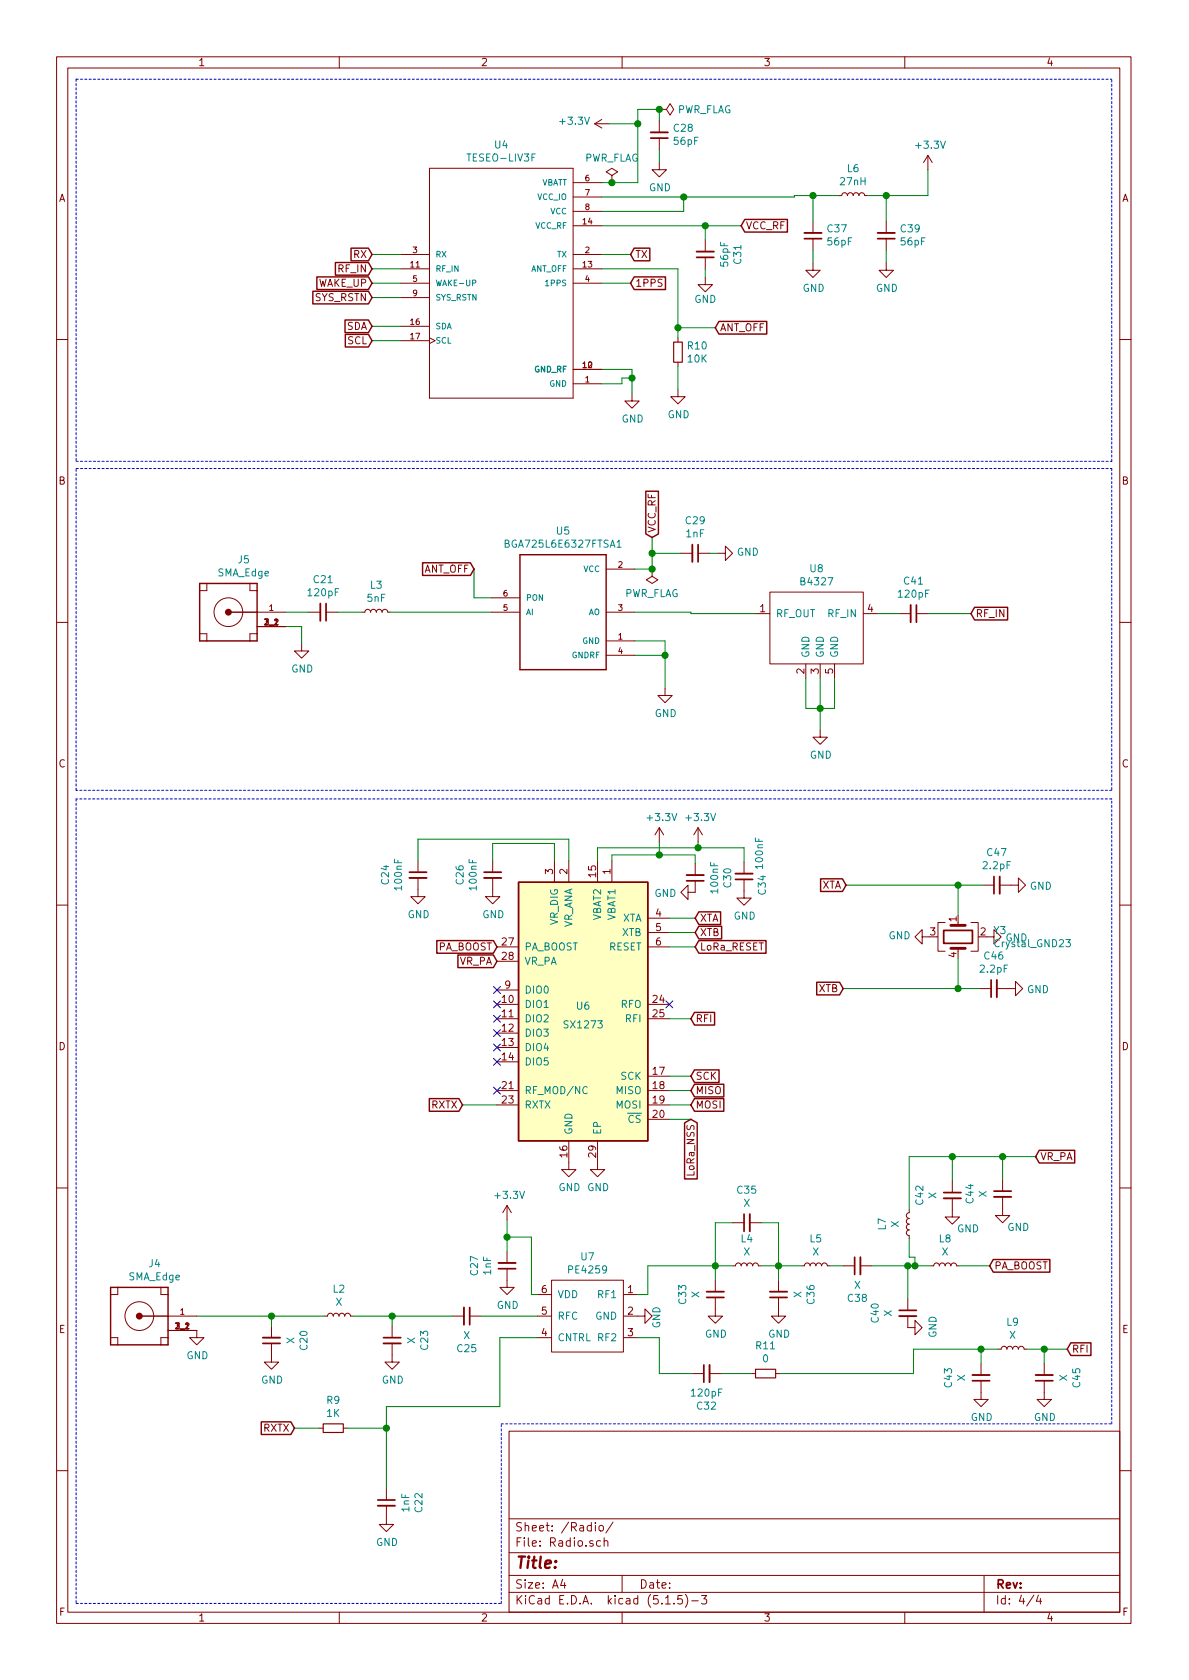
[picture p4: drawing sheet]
<svg xmlns="http://www.w3.org/2000/svg" width="210mm" height="297mm" viewBox="0 0 210 297" stroke-linecap="round" stroke-linejoin="round" font-family="sans-serif">
<g fill="none" stroke="#840000" stroke-width=".18">
<path d="M10 10h190v277h-190zM12 12h186v273.1h-186zM60 10v2M110 10v2M116.6 19.3h1.3l.6-1 .6 1-.6 1.1-.6-1.1M116.6 19.3h.1M160 10v2M75.9 29.8h25.4v40.6h-25.4zM101.3 39.9h5.1M101.3 32.3h5.1M101.3 34.8h5.1M101.3 37.4h5.1"/>
<path d="M105.2 21.9l1.2 .7M105.2 21.9h2.5M106.4 21.1l-1.2 .8M108.2 31l1-.6-1-.6-1 .6 1 .6v1.3M108.2 32.3h.1M116.6 28.7v1.3h1.3l-1.3 1.3-1.3-1.3h1.3M116.6 21.4v2M116.6 24.4v2.1M143.8 39.2v2M148.3 34.6h.5l.2-.3 .3-.2 .4 .1 .2 .4 .1-.3 .3-.2 .4 .1 .2 .4 .1-.3 .3-.2 .4 .1 .2 .4 .1-.3 .3-.2 .4 .1 .2 .4h.5M156.7 39.2v2M164.1 27.5l-.8 1.2"/>
<path d="M164.1 27.5v2.5M164.1 27.5l.7 1.2M70.9 47.5h5M70.9 57.7h5M70.9 45h5M70.9 50.1h5M70.9 52.6h5M75.9 59.7l1.1 .5-1.1 .5M101.3 47.5h5.1M101.3 45h5.1M101.3 50.1h5.1M119.9 59.7v.8"/>
<path d="M124.7 49.1v1.2h1.3l-1.3 1.3-1.3-1.3h1.3M124.7 42.5v2M124.7 45.5v2M143.8 46.5v1.3h1.2l-1.2 1.3-1.3-1.3h1.3M143.8 42.2v2M156.7 46.5v1.3h1.3l-1.3 1.3-1.3-1.3h1.3M156.7 42.2v2M10 60h2M70.9 60.2h5M101.3 67.9h5.1M101.3 65.3h5.1M111.8 69.6v1.3h1.2l-1.2 1.3-1.3-1.3h1.3"/>
<path d="M119.9 68.9v1.2h1.3l-1.3 1.3-1.3-1.3h1.3M119.9 64v.8M198 60h2M120.4 97.8h2M123.4 97.8h2.1M127 97.8h1.3v-1.2l1.2 1.2-1.2 1.3v-1.3M10 110h2M35.3 112.1h1.3v1.2M36.6 103.2v1.2h-1.3M44.2 103.2v1.2h1.3M45.5 108.2h5M45.5 112.1h-1.3v1.2"/>
<path d="M45.5 110.8h5M53.3 113.8v1.3h1.3l-1.3 1.3-1.2-1.3h1.2M54.6 108.2h2M57.7 108.2h2M64 108.2h.5l.1-.3 .3-.2 .5 .2 .1 .3 .2-.3 .2-.2 .5 .2 .1 .3 .2-.3 .3-.2 .4 .2 .2 .3 .1-.3 .3-.2 .4 .2 .2 .3h.5M86.9 108.2h5M86.9 105.7h5M107.2 108.2h5.1M107.2 113.3h5.1M107.2 100.6h5.1M107.2 115.9h5.1M115.3 100.6v1.3l1 .6-1 .7-1-.7 1-.6"/>
<path d="M115.3 100.6h.1M133.6 108.5h2.5M136.1 104.7h16.6v12.7h-16.6zM142.5 117.4v2.5M145 117.4v2.5M147.6 117.4v2.5M152.7 108.5h2.5M159 108.5h2M162.1 108.5h2M198 110h2M117.6 121.7v1.3h1.3l-1.3 1.2-1.3-1.2h1.3M145 129.1v1.2h1.3l-1.3 1.3-1.2-1.3h1.2"/>
<path d="M73.9 155.2v3.3h1.3l-1.3 1.3-1.3-1.3h1.3M73.9 152.2v2M87.1 155.2v3.3h1.3l-1.3 1.3-1.2-1.3h1.2M87.1 152.2v2M98 152.2v3.8M100.6 152.2v3.8M105.7 152.2v3.8M108.2 152.2v3.8M116.6 146.3l-.8 1.3M116.6 146.3v2.6M116.6 146.3l.7 1.3M122.9 155.7v2.1h-1.2v1.2l-1.3-1.2 1.3-1.3v1.3"/>
<path d="M122.9 152.7v2M123.4 146.3l-.7 1.3M123.4 146.3v2.6M123.4 146.3l.8 1.3M131.6 155.5v3.3h1.2l-1.2 1.3-1.3-1.3h1.3M131.6 152.4v2.1M173.7 156.5h2.1M176.8 156.5h3.3v1.3l1.3-1.3-1.3-1.3v1.3M10 160h2M87.9 177.6h3.8M87.9 167.4h3.8M87.9 170h3.8"/>
<path d="M87.9 175h3.8M114.6 177.6h3.8M114.6 167.4h3.8M114.6 162.3h3.8M114.6 164.9h3.8M163.1 165.6v1.3l-1.3-1.3 1.3-1.2v1.2h1.2M167.1 163.1h-1.2v5.1h1.2M169.4 163.1v.5M169.4 167.7v.5M171.7 163.1h1.3v5.1h-1.3M173.2 174.8h2.1M174.5 165.6h1.3v1.3l1.2-1.3-1.2-1.2v1.2"/>
<path d="M176.3 174.8h3.3v1.3l1.2-1.3-1.2-1.3v1.3M198 160h2M87.9 180.1h3.8M87.9 182.7h3.8M87.9 185.2h3.8M87.9 187.7h3.8M87.9 192.8h3.8M87.9 195.4h3.8M114.6 180.1h3.8M114.6 190.3h3.8M114.6 192.8h3.8M114.6 195.4h3.8"/>
<path d="M114.6 197.9h3.8M10 210h2M89.7 213.1v2.6M89.7 213.1l-.8 1.3M89.7 213.1l.7 1.3M100.6 201.7v5.1h1.3l-1.3 1.3-1.3-1.3h1.3M105.7 201.7v5.1h1.2l-1.2 1.3-1.3-1.3h1.3M129.5 216.2h2.1M132.6 216.2h2M160.8 213.9v.5l-.3 .1-.2 .3 .1 .4 .4 .2-.3 .1-.2 .4 .1 .3 .4 .2-.3 .1-.2 .4 .1 .4 .4 .2-.3 .1-.2 .3 .1 .4 .4 .2v.5M168.4 211.9v3.3h1.3l-1.3 1.2-1.3-1.2h1.3M168.4 208.8v2.1"/>
<path d="M177.3 211.6v3.3h1.3l-1.3 1.3-1.3-1.3h1.3M177.3 208.6v2M198 210h2M19.6 236.5h1.2v1.3M20.8 227.6v1.3h-1.2M28.4 227.6v1.3h1.3M29.7 235.2h5.1v1.3h1.3l-1.3 1.3-1.3-1.3h1.3M29.7 232.7h5.1M29.7 236.5h-1.3v1.3M48 237.5v3.3h1.3l-1.3 1.3-1.3-1.3h1.3M48 234.5v2M57.4 232.7h.5l.1-.3 .3-.2 .5 .1 .1 .4 .2-.3 .2-.2 .5 .1 .1 .4 .2-.3 .3-.2 .4 .1 .2 .4 .1-.3 .3-.2 .4 .1 .2 .4h.5"/>
<path d="M69.3 237.5v3.3h1.3l-1.3 1.3-1.2-1.3h1.2M69.3 234.5v2M80 232.7h2M83.1 232.7h2M89.7 224.3v3.3h1.2l-1.2 1.3-1.3-1.3h1.3M89.7 221.3v2M95 228.9h2.5M95 232.7h2.5M95 236.5h2.5M97.5 226.4h12.7v12.7h-12.7zM110.2 232.7h3.8v-1.3l1.3 1.3-1.3 1.3v-1.3M110.2 228.9h2.6"/>
<path d="M110.2 236.5h2.6M126.5 229.4v3.3h1.3l-1.3 1.3-1.3-1.3h1.3M126.5 226.4v2M129.5 223.8h.5l.2-.3 .3-.2 .4 .1 .2 .4 .1-.3 .3-.2 .4 .1 .2 .4 .1-.3 .3-.2 .4 .1 .2 .4 .1-.3 .3-.2 .4 .1 .2 .4h.5M137.7 229.4v3.3h1.2l-1.2 1.3-1.3-1.3h1.3M137.7 226.4v2M141.7 223.8h.5l.2-.3 .2-.2 .5 .1 .2 .4 .1-.3 .3-.2 .4 .1 .2 .4 .1-.3 .3-.2 .4 .1 .2 .4 .1-.3 .3-.2 .4 .1 .2 .4h.5M149.1 223.8h2M152.1 223.8h2.1M160.5 232.7v2h1.3v-1.2l1.3 1.2-1.3 1.3v-1.3M160.5 229.7v2M164.6 223.8h.5l.1-.3 .3-.2 .4 .1 .2 .4 .1-.3 .3-.2 .5 .1 .1 .4 .2-.3 .2-.2 .5 .1 .1 .4 .2-.3 .3-.2 .4 .1 .2 .4h.5"/>
<path d="M176.5 238.5h.5l.2-.3 .2-.2 .5 .2 .2 .3 .1-.3 .3-.2 .4 .2 .2 .3 .1-.3 .3-.2 .4 .2 .2 .3 .1-.3 .3-.2 .4 .2 .2 .3h.5M56.4 252.5h.7M60.7 252.5h.8M90 253h108v32.1h-108zM122.4 242.9h2.1M125.5 242.9h2M132.8 242.9h.8M137.2 242.9h.7M173.5 244.1v3.3h1.3l-1.3 1.3-1.3-1.3h1.3M173.5 241.1v2M184.7 244.1v3.3h1.2l-1.2 1.3-1.3-1.3h1.3M184.7 241.1v2"/>
<path d="M10 260h2M68.3 266.2v3.3h1.3l-1.3 1.3-1.2-1.3h1.2M68.3 263.2v2M90 278.5h108M90 274.5h108M90 268.5h108M99.5 279.2l-.4 1.1h1M99.8 279.8v1M105.3 269.2v.2M105.3 269.7v1M106 269.8l.2-.1 .4 .1v.8l-.2 .1-.4-.1zM106.2 272.5l-.4-.1-.3 .3 .1 .6 .2 .1 .4-.1"/>
<path d="M106.8 272.5h.1a.37 .37 0 0 1 .6 .1v.8M106.8 271.9v1.5M108.4 269.1l-1.3 2M110 278.5v3M174 278.5v6.6M198 260h2M60 285.1v1.9M90 281.5h108M110 285.1v1.9M117.7 283.6h.8M119.2 283.5v.1M120.6 282.1h-.7l-.1 .7 .2-.1h.5l.2 .3-.1 .5-.2 .1-.6-.1"/>
<path d="M121.2 281.9a1.71 1.71 0 0 1 0 2.3M122.3 283h1.2M124.1 282.1h.9l-.5 .6 .4 .1v.7l-.2 .1-.6-.1M160 285.1v1.9M182.8 282l-1.2 2M183.6 282l-.3 1.1h.9M184 282.6v1"/>
<circle cx="40.4" cy="108.2" r="2.54"/>
<circle cx="24.6" cy="232.7" r="2.54"/>
</g>
<g fill="none" stroke="#840000" stroke-width=".33">
<path d="M115.1 23.4h3M123.2 44.5h3M142.2 41.2h3.1M155.2 41.2h3M122.4 96.3v3.1M56.6 106.7v3.1M161 107v3M72.4 155.2h3M85.6 155.2h3M121.4 154.7h3.1M130 154.5h3.1M176.8 155v3"/>
<path d="M176.3 173.3v3M132.6 214.7v3M166.9 211.9h3M175.8 211.6h3M46.5 236.5h3M67.8 237.5h3.1M82 231.2v3M88.1 223.3h3.1M125 228.4h3M136.1 228.4h3.1M152.1 222.3v3M159 232.7h3.1"/>
<path d="M125.5 241.3v3.1M172 243.1h3M183.1 243.1h3.1M66.8 266.2h3"/>
</g>
<g fill="none" stroke="#840000" stroke-width=".3">
<path d="M115.1 24.4h3M123.2 45.5h3M142.2 42.2h3.1M155.2 42.2h3M123.4 96.3v3.1M57.7 106.7v3.1M162.1 107v3M72.4 154.2h3M85.6 154.2h3M121.4 155.7h3.1M130 155.5h3.1M175.8 155v3"/>
<path d="M166.9 164.5h5.1v2.3h-5.1zM175.3 173.3v3M131.6 214.7v3M166.9 210.9h3M175.8 210.6h3M46.5 237.5h3M67.8 236.5h3.1M83.1 231.2v3M88.1 224.3h3.1M125 229.4h3M136.1 229.4h3.1M151.1 222.3v3"/>
<path d="M159 231.7h3.1M124.5 241.3v3.1M172 244.1h3M183.1 244.1h3.1M66.8 265.2h3"/>
</g>
<g fill="none" stroke="#840000" stroke-width=".61">
<circle cx="40.4" cy="108.2" r=".3"/>
<circle cx="24.6" cy="232.7" r=".3"/>
</g>
<g fill="none" stroke="#840000" stroke-width=".25">
<path d="M131.7 38.8h7.5v2.2h-7.5l-.6-1.1zM55.3 51.5h9.9l.6 1.1-.6 1.1h-9.9zM56 49h9.2l.6 1.1-.6 1.1h-9.2zM59.3 46.4h5.9l.6 1.1-.6 1.2h-5.9zM61 56.6h4.2l.6 1.1-.6 1.1h-4.2zM61.1 59.1h4.1l.6 1.1-.6 1.2h-4.1zM62.1 43.9h3.1l.6 1.1-.6 1.1h-3.1zM112.1 43.9h2.8v2.2h-2.8l-.6-1.1zM112.1 49h5.6v2.2h-5.6l-.6-1.1zM127.1 56.8h8.5v2.3h-8.5l-.6-1.2zM74.7 99.5h8.5l.6 1.1-.6 1.1h-8.5zM91.9 98.1h15.3v20.3h-15.3z"/>
<path d="M114.2 86.9h2.2v7.5l-1.1 .6-1.1-.6zM35.3 103.2h10.2v10.1h-10.2zM40.4 108.2h5.1M172.3 107.4h5.9v2.2h-5.9l-.6-1.1zM91.7 156h22.9v45.7h-22.9zM145.1 155.4h3.9l.6 1.1-.6 1.1h-3.9zM77.2 166.3h10l.7 1.1-.7 1.1h-10zM81 168.8h6.2l.7 1.2-.7 1.1h-6.2zM122.8 179h3.6v2.2h-3.6l-.6-1.1zM123.6 163.8h4v2.2h-4l-.7-1.1zM123.6 161.2h3.8v2.3h-3.8l-.7-1.2zM123.6 166.3h11.9v2.2h-11.9l-.7-1.1z"/>
<path d="M144.4 173.7h4.1l.6 1.1-.6 1.1h-4.1zM75.9 194.2h5.3l.6 1.2-.6 1.1h-5.3zM121.1 198.5l1.1-.6 1.1 .6v9.9h-2.2zM122.8 194.2h5.2v2.3h-5.2l-.6-1.1zM122.8 191.7h5.2v2.2h-5.2l-.6-1.1zM122.8 189.2h4.4v2.2h-4.4l-.6-1.1zM183.8 203.4h6.2v2.2h-6.2l-.7-1.1zM19.6 227.6h10.1v10.2h-10.1zM24.6 232.7h5.1M175.6 222.7h10v2.2h-10l-.6-1.1zM189.4 237.4h3.5v2.3h-3.5l-.7-1.2zM46.2 251.4h5.2l.7 1.1-.7 1.1h-5.2z"/>
</g>
<path d="M83.6 50h.4l.1-.4-.5-.1v1M109.1 95.8l.4-.3v1.3M109.1 96.8h.7M188.5 166.1h.8l-.5 .5 .4 .1 .1 .5-.3 .2-.5-.1M103.8 192.2a.6 .6 0 0 0-.8 .5 .6 .6 0 0 0 .6 .7l.2-.1" fill="none" stroke="#008484" stroke-width=".18"/>
<path d="M119.1 60.5h1.5v3.5h-1.5zM57.1 251.8h3.6v1.5h-3.6zM133.6 242.1h3.6v1.5h-3.6z" fill="none" stroke="#840000" stroke-width=".2"/>
<path d="M91.7 156h22.9v45.7h-22.9z" fill="#ffffc2" stroke="#ffffc2" stroke-width=".18"/>
<path d="M168.1 163.6h2.6M168.1 167.7h2.6" fill="none" stroke="#840000" stroke-width=".51"/>
<g fill="none" stroke="#0000c2" stroke-width=".18" stroke-dasharray=".4 .4">
<path d="M13.5 14v67.6M13.5 14h183.1M13.5 81.6h183.1M13.5 82.8h183.1M196.6 82.8v56.9M196.6 81.6v-67.8M13.5 139.7v-56.9M196.6 139.7h-183.1M13.5 141.3v142.2M196.6 141.3h-183.1M88.6 251.8h108M196.6 251.8v-110.5"/>
<path d="M13.5 283.5h75.1M88.6 283.5v-31.7"/>
</g>
<g fill="none" stroke="#008400" stroke-width=".18">
<path d="M106.4 39.9h24.7M107.7 21.9h5.1M116.6 21.4v-2.1h-3.8v13h-6.4M116.6 26.5v2.2M120.9 34.8v2.6h-14.5M124.7 39.9v2.6M143.8 34.6v4.6M148.3 34.6h-7.8v.2h-34.1M156.7 34.6v4.6M164.1 30v4.6h-10.7M65.8 45h5.1M65.8 50.1h5.1"/>
<path d="M65.8 47.5h5.1M65.8 57.7h5.1M65.8 52.6h5.1M106.4 45h5.1M106.4 50.1h5.1M106.4 47.5h13.5v12.2M119.9 57.9h6.6M124.7 47.5v1.6M143.8 44.2v2.3M156.7 44.2v2.3M65.8 60.2h5.1M106.4 65.3h5.4v4.3"/>
<path d="M111.8 66.8h-1.8v1.1h-3.6M119.9 64.8v4.1M115.3 95v5.6h-3M115.3 97.8h5.1M125.5 97.8h1.5M50.5 110.8h2.8v3M50.5 108.2h4.1M59.7 108.2h4.3M69.1 108.2h17.8M83.8 100.6v5.1h3.1M112.3 108.2h9.9v.3h11.4M112.3 113.3h5.3v8.4"/>
<path d="M112.3 115.9h5.3M142.5 119.9v5.4h5.1v-5.4M145 119.9v9.2M155.2 108.5h3.8M164.1 108.5h7.6M73.9 152.2v-3.8h26.7v3.8M87.1 152.2v-3.1h10.9v3.1M105.7 152.2v-2.3h25.9v2.5M108.2 152.2v-1h14.7v1.5M116.6 148.9v2.3M123.4 148.9v1M149.6 156.5h24.1"/>
<path d="M169.4 156.5v5.3M118.4 167.4h4.5M118.4 162.3h4.5M118.4 164.9h4.5M149.1 174.8h24.1M169.4 169.5v5.3M81.8 195.4h6.1M118.4 195.4h3.8M118.4 190.3h3.8M118.4 192.8h3.8M118.4 197.9h3.8M118.4 180.1h3.8"/>
<path d="M89.7 218.7h4.3v10.2h1M89.7 215.7v5.6M129.5 216.2h-3v10.2M134.6 216.2h3.1v10.2M160.8 219v3.3h1v1.5M168.4 204.5v4.3M177.3 204.5v4.1M183.1 204.5h-22.3v9.4M34.8 232.7h22.6M48 232.7v1.8M62.5 232.7h17.5M69.3 232.7v1.8"/>
<path d="M85.1 232.7h9.9M95 236.5h-6.6v12.2h-20.1v14.5M112.8 236.5h3.8v6.4h5.8M129.5 223.8h-14.9v5.1h-1.8M134.6 223.8h7.1M146.8 223.8h2.3M154.2 223.8h10.4M160.5 223.8v5.9M169.7 223.8h5.3M173.5 238.5v2.6M176.5 238.5h-15v4.4h-23.6M181.6 238.5h7.1"/>
<path d="M184.7 238.5v2.6M52.1 252.5h4.3M61.5 252.5h6.8M127.5 242.9h5.3"/>
</g>
<g fill="#008400" stroke="#008400" stroke-width=".25">
<circle cx="48" cy="232.7" r=".51"/>
<circle cx="115.3" cy="100.6" r=".51"/>
<circle cx="108.2" cy="32.3" r=".51"/>
<circle cx="120.9" cy="34.8" r=".51"/>
<circle cx="116.6" cy="19.3" r=".51"/>
<circle cx="145" cy="125.3" r=".51"/>
<circle cx="169.4" cy="174.8" r=".51"/>
<circle cx="169.4" cy="156.5" r=".51"/>
<circle cx="156.7" cy="34.6" r=".51"/>
<circle cx="177.3" cy="204.5" r=".51"/>
<circle cx="69.3" cy="232.7" r=".51"/>
<circle cx="112.8" cy="21.9" r=".51"/>
<circle cx="117.6" cy="115.9" r=".51"/>
<circle cx="89.7" cy="218.7" r=".51"/>
<circle cx="123.4" cy="149.9" r=".51"/>
<circle cx="126.5" cy="223.8" r=".51"/>
<circle cx="116.6" cy="151.2" r=".51"/>
<circle cx="137.7" cy="223.8" r=".51"/>
<circle cx="160.5" cy="223.8" r=".51"/>
<circle cx="161.8" cy="223.8" r=".51"/>
<circle cx="168.4" cy="204.5" r=".51"/>
<circle cx="111.8" cy="66.8" r=".51"/>
<circle cx="68.3" cy="252.5" r=".51"/>
<circle cx="143.8" cy="34.6" r=".51"/>
<circle cx="124.7" cy="39.9" r=".51"/>
<circle cx="115.3" cy="97.8" r=".51"/>
<circle cx="119.9" cy="57.9" r=".51"/>
<circle cx="173.5" cy="238.5" r=".51"/>
<circle cx="184.7" cy="238.5" r=".51"/>
</g>
<g fill="none" stroke="#000084" stroke-width=".18">
<path d="M87.3 179.5l1.2 1.2M87.3 177l1.2 1.2M87.3 174.4l1.2 1.3M88.5 179.5l-1.2 1.2M88.5 177l-1.2 1.2M88.5 174.4l-1.2 1.3M117.8 177l1.2 1.2M119 177l-1.2 1.2M87.3 184.6l1.2 1.2M87.3 182.1l1.2 1.2M87.3 187.1l1.2 1.3M87.3 192.2l1.2 1.2"/>
<path d="M88.5 184.6l-1.2 1.2M88.5 182.1l-1.2 1.2M88.5 187.1l-1.2 1.3M88.5 192.2l-1.2 1.2"/>
</g>
<text font-size="2.8" fill="#840000" x="91" y="277.3">Title:</text>
<g font-size="2.1" fill="#840000">
<text x="91" y="273.5">File: Radio.sch</text>
<text x="91" y="270.8">Sheet: /Radio/</text>
<text x="91" y="280.9">Size: A4</text>
<text x="113" y="280.9">Date:</text>
<text x="176" y="280.9">Rev:</text>
<text x="91" y="283.7">KiCad E.D.A. kicad (5.1.5)-3</text>
<text x="176" y="283.7">Id: 4/4</text>
</g>
<g font-size="1.8" fill="#840000">
<text x="35" y="11.7">1</text>
<text x="85" y="11.7">2</text>
<text x="135" y="11.7">3</text>
<text x="185" y="11.7">4</text>
<text x="10.4" y="35.7">A</text>
<text x="198.4" y="35.7">A</text>
<text x="131.9" y="40.5">VCC_RF</text>
<text x="62.5" y="45.6">RX</text>
<text x="112.3" y="45.6">TX</text>
<text x="55.7" y="53.2">SYS_RSTN</text>
<text x="56.2" y="50.7">WAKE_UP</text>
<text x="59.9" y="48.2">RF_IN</text>
<text x="112.3" y="50.7">1PPS</text>
<text x="61.3" y="58.3">SDA</text>
<text x="127.3" y="58.6">ANT_OFF</text>
<text x="61.5" y="60.9">SCL</text>
<text x="10.4" y="85.7">B</text>
<text x="198.4" y="85.7">B</text>
<text x="116" y="94.2" transform="rotate(-90 116 94.2)">VCC_RF</text>
<text x="74.9" y="101.3">ANT_OFF</text>
<text x="134.4" y="108.2">1</text>
<text x="153.4" y="108.2">4</text>
<text x="172.5" y="109.1">RF_IN</text>
<text x="142.2" y="119.1" transform="rotate(-90 142.2 119.1)">2</text>
<text x="144.8" y="119.1" transform="rotate(-90 144.8 119.1)">3</text>
<text x="147.3" y="119.1" transform="rotate(-90 147.3 119.1)">5</text>
<text x="10.4" y="135.7">C</text>
<text x="198.4" y="135.7">C</text>
<text x="97.8" y="154.6" transform="rotate(-90 97.8 154.6)">3</text>
<text x="100.3" y="154.6" transform="rotate(-90 100.3 154.6)">2</text>
<text x="105.4" y="155.1" transform="rotate(-90 105.4 155.1)">15</text>
<text x="107.9" y="154.6" transform="rotate(-90 107.9 154.6)">1</text>
<text x="145.3" y="157.1">XTA</text>
<text x="88.8" y="167.2">27</text>
<text x="116" y="162.1">4</text>
<text x="116" y="164.6">5</text>
<text x="116" y="167.2">6</text>
<text x="123.7" y="165.5">XTB</text>
<text x="123.7" y="163">XTA</text>
<text x="164.5" y="165.4">3</text>
<text x="169.2" y="163" transform="rotate(-90 169.2 163)">1</text>
<text x="173.4" y="165.4">2</text>
<text x="77.4" y="168.1">PA_BOOST</text>
<text x="81.2" y="170.6">VR_PA</text>
<text x="88.8" y="169.7">28</text>
<text x="123.7" y="168.1">LoRa_RESET</text>
<text x="169.2" y="169.3" transform="rotate(-90 169.2 169.3)">4</text>
<text x="88.8" y="177.3">10</text>
<text x="88.8" y="179.9">11</text>
<text x="89.3" y="174.8">9</text>
<text x="115.5" y="177.3">24</text>
<text x="115.5" y="179.9">25</text>
<text x="144.8" y="175.4">XTB</text>
<text x="10.4" y="185.7">D</text>
<text x="88.8" y="182.4">12</text>
<text x="88.8" y="184.9">13</text>
<text x="123" y="180.8">RFI</text>
<text x="198.4" y="185.7">D</text>
<text x="88.8" y="187.5">14</text>
<text x="115.5" y="190">17</text>
<text x="123" y="190.9">SCK</text>
<text x="76.3" y="196">RXTX</text>
<text x="88.8" y="192.6">21</text>
<text x="88.8" y="195.1">23</text>
<text x="115.5" y="192.6">18</text>
<text x="115.5" y="195.1">19</text>
<text x="115.5" y="197.6">20</text>
<text x="123" y="196">MOSI</text>
<text x="123" y="193.5">MISO</text>
<text x="100.3" y="204.6" transform="rotate(-90 100.3 204.6)">16</text>
<text x="105.4" y="204.6" transform="rotate(-90 105.4 204.6)">29</text>
<text x="122.8" y="207.7" transform="rotate(-90 122.8 207.7)">LoRa_NSS</text>
<text x="183.9" y="205.1">VR_PA</text>
<text x="175.8" y="224.4">PA_BOOST</text>
<text x="95.8" y="232.4">5</text>
<text x="95.8" y="228.6">6</text>
<text x="111" y="228.6">1</text>
<text x="111" y="232.4">2</text>
<text x="10.4" y="235.7">E</text>
<text x="95.8" y="236.3">4</text>
<text x="111" y="236.3">3</text>
<text x="189.5" y="239.2">RFI</text>
<text x="198.4" y="235.7">E</text>
<text x="46.6" y="253.1">RXTX</text>
<text x="10.5" y="285.7">F</text>
<text x="35" y="286.7">1</text>
<text x="85" y="286.7">2</text>
<text x="135" y="286.7">3</text>
<text x="185" y="286.7">4</text>
<text x="198.5" y="285.7">F</text>
</g>
<g font-size="1.8" fill="#008484">
<text x="99.2" y="22.1">+3.3V</text>
<text x="119.2" y="23.3">C28</text>
<text x="119.7" y="20">PWR_FLAG</text>
<text x="83" y="28.6">TESEO-LIV3F</text>
<text x="87.5" y="26.2">U4</text>
<text x="103.3" y="28.6">PWR_FLAG</text>
<text x="119.3" y="25.6">56pF</text>
<text x="162.1" y="26.3">+3.3V</text>
<text x="114.8" y="33.8">GND</text>
<text x="148.7" y="32.8">27nH</text>
<text x="149.9" y="30.4">L6</text>
<text x="146.4" y="41.1">C37</text>
<text x="159.3" y="41.1">C39</text>
<text x="128.8" y="47.1" transform="rotate(-90 128.8 47.1)">56pF</text>
<text x="131.1" y="46.6" transform="rotate(-90 131.1 46.6)">C31</text>
<text x="146.4" y="43.4">56pF</text>
<text x="159.4" y="43.4">56pF</text>
<text x="122.8" y="53.6">GND</text>
<text x="141.9" y="51.6">GND</text>
<text x="154.9" y="51.6">GND</text>
<text x="121.7" y="61.8">R10</text>
<text x="121.7" y="64.1">10K</text>
<text x="109.9" y="74.7">GND</text>
<text x="118.1" y="74">GND</text>
<text x="98.5" y="94.5">U5</text>
<text x="121.3" y="92.7">C29</text>
<text x="121.4" y="95">1nF</text>
<text x="38.5" y="101.9">SMA_Edge</text>
<text x="42.1" y="99.6">J5</text>
<text x="89.7" y="96.8">BGA725L6E6327FTSA1</text>
<text x="130.3" y="98.3">GND</text>
<text x="143.3" y="101.2">U8</text>
<text x="54.6" y="105.4">120pF</text>
<text x="55.5" y="103.1">C21</text>
<text x="65" y="106.4">5nF</text>
<text x="65.5" y="104.1">L3</text>
<text x="110.3" y="105.6">PWR_FLAG</text>
<text x="141.8" y="103.5">B4327</text>
<text x="159" y="105.7">120pF</text>
<text x="159.9" y="103.4">C41</text>
<text x="137.2" y="109.1">RF_OUT</text>
<text x="146.5" y="109.1">RF_IN</text>
<text x="51.5" y="118.9">GND</text>
<text x="143.1" y="116.4" transform="rotate(-90 143.1 116.4)">GND</text>
<text x="145.7" y="116.4" transform="rotate(-90 145.7 116.4)">GND</text>
<text x="148.2" y="116.4" transform="rotate(-90 148.2 116.4)">GND</text>
<text x="115.8" y="126.8">GND</text>
<text x="143.2" y="134.1">GND</text>
<text x="114.6" y="145.2">+3.3V</text>
<text x="121.5" y="145.2">+3.3V</text>
<text x="134.9" y="153.5" transform="rotate(-90 134.9 153.5)">100nF</text>
<text x="173.9" y="153.7">2.2pF</text>
<text x="174.6" y="151.4">C47</text>
<text x="68.8" y="156.3" transform="rotate(-90 68.8 156.3)">C24</text>
<text x="71.1" y="157.2" transform="rotate(-90 71.1 157.2)">100nF</text>
<text x="82" y="156.3" transform="rotate(-90 82 156.3)">C26</text>
<text x="84.3" y="157.2" transform="rotate(-90 84.3 157.2)">100nF</text>
<text x="115.7" y="158.6">GND</text>
<text x="127" y="157.8" transform="rotate(-90 127 157.8)">100nF</text>
<text x="129.3" y="156.9" transform="rotate(-90 129.3 156.9)">C30</text>
<text x="135.4" y="158.1" transform="rotate(-90 135.4 158.1)">C34</text>
<text x="182.1" y="157.3">GND</text>
<text x="72.1" y="162.3">GND</text>
<text x="85.3" y="162.3">GND</text>
<text x="98.7" y="163.6" transform="rotate(-90 98.7 163.6)">VR_DIG</text>
<text x="101.2" y="164.3" transform="rotate(-90 101.2 164.3)">VR_ANA</text>
<text x="106.3" y="162.8" transform="rotate(-90 106.3 162.8)">VBAT2</text>
<text x="108.8" y="162.8" transform="rotate(-90 108.8 162.8)">VBAT1</text>
<text x="110" y="163">XTA</text>
<text x="110" y="165.5">XTB</text>
<text x="129.7" y="162.6">GND</text>
<text x="157.1" y="166.1">GND</text>
<text x="175.8" y="165.2">Y3</text>
<text x="176.2" y="167.5">Crystal_GND23</text>
<text x="177.8" y="166.5">GND</text>
<text x="92.7" y="168.1">PA_BOOST</text>
<text x="92.7" y="170.6">VR_PA</text>
<text x="107.6" y="168.1">RESET</text>
<text x="173.4" y="172">2.2pF</text>
<text x="174.1" y="169.7">C46</text>
<text x="92.7" y="178.2">DIO1</text>
<text x="92.7" y="175.7">DIO0</text>
<text x="102" y="178.5">U6</text>
<text x="109.8" y="178.2">RFO</text>
<text x="181.6" y="175.6">GND</text>
<text x="92.7" y="180.8">DIO2</text>
<text x="92.7" y="183.3">DIO3</text>
<text x="92.7" y="185.8">DIO4</text>
<text x="100" y="181.8">SX1273</text>
<text x="110.7" y="180.8">RFI</text>
<text x="92.7" y="188.4">DIO5</text>
<text x="109.8" y="190.9">SCK</text>
<text x="92.7" y="193.5">RF_MOD/NC</text>
<text x="92.7" y="196">RXTX</text>
<text x="109" y="193.5">MISO</text>
<text x="109" y="196">MOSI</text>
<text x="101.2" y="200.7" transform="rotate(-90 101.2 200.7)">GND</text>
<text x="106.3" y="200.7" transform="rotate(-90 106.3 200.7)">EP</text>
<text x="111.1" y="198.5">CS</text>
<text x="87.7" y="212">+3.3V</text>
<text x="98.8" y="210.6">GND GND</text>
<text x="130.4" y="211.1">C35</text>
<text x="131.5" y="213.4">X</text>
<text x="163.3" y="213" transform="rotate(-90 163.3 213)">C42</text>
<text x="165.6" y="211.9" transform="rotate(-90 165.6 211.9)">X</text>
<text x="172.2" y="212.7" transform="rotate(-90 172.2 212.7)">C44</text>
<text x="174.5" y="211.7" transform="rotate(-90 174.5 211.7)">X</text>
<text x="131.1" y="219.7">L4</text>
<text x="131.5" y="222">X</text>
<text x="143.3" y="219.7">L5</text>
<text x="143.7" y="222">X</text>
<text x="156.6" y="217.5" transform="rotate(-90 156.6 217.5)">L7</text>
<text x="159" y="217" transform="rotate(-90 159 217)">X</text>
<text x="166.1" y="219.7">L8</text>
<text x="166.5" y="222">X</text>
<text x="169.2" y="217.9">GND</text>
<text x="178.1" y="217.6">GND</text>
<text x="22.7" y="226.4">SMA_Edge</text>
<text x="26.4" y="224.1">J4</text>
<text x="84.5" y="225.4" transform="rotate(-90 84.5 225.4)">C27</text>
<text x="86.8" y="225.4" transform="rotate(-90 86.8 225.4)">1nF</text>
<text x="100.7" y="225.2">PE4259</text>
<text x="102.8" y="222.8">U7</text>
<text x="151.1" y="227.9">X</text>
<text x="58.9" y="228.6">L2</text>
<text x="59.4" y="230.9">X</text>
<text x="87.8" y="231.4">GND</text>
<text x="98.6" y="233.3">RFC</text>
<text x="98.6" y="229.5">VDD</text>
<text x="105.3" y="233.3">GND</text>
<text x="105.9" y="229.5">RF1</text>
<text x="121.4" y="230.5" transform="rotate(-90 121.4 230.5)">C33</text>
<text x="123.7" y="229.5" transform="rotate(-90 123.7 229.5)">X</text>
<text x="141.7" y="229.5" transform="rotate(-90 141.7 229.5)">X</text>
<text x="144" y="230.5" transform="rotate(-90 144 230.5)">C36</text>
<text x="150" y="230.2">C38</text>
<text x="155.4" y="233.8" transform="rotate(-90 155.4 233.8)">C40</text>
<text x="157.7" y="232.8" transform="rotate(-90 157.7 232.8)">X</text>
<text x="52.1" y="237.6" transform="rotate(-90 52.1 237.6)">X</text>
<text x="54.4" y="238.6" transform="rotate(-90 54.4 238.6)">C20</text>
<text x="73.4" y="237.6" transform="rotate(-90 73.4 237.6)">X</text>
<text x="75.7" y="238.6" transform="rotate(-90 75.7 238.6)">C23</text>
<text x="80.9" y="239.1">C25</text>
<text x="82" y="236.8">X</text>
<text x="98.6" y="237.1">CNTRL</text>
<text x="105.9" y="237.1">RF2</text>
<text x="116.8" y="234.9" transform="rotate(-90 116.8 234.9)">GND</text>
<text x="124.7" y="236.5">GND</text>
<text x="133.8" y="238.6">R11</text>
<text x="135.8" y="236.5">GND</text>
<text x="165.6" y="236.6" transform="rotate(-90 165.6 236.6)">GND</text>
<text x="178.1" y="234.4">L9</text>
<text x="178.5" y="236.7">X</text>
<text x="33" y="240.3">GND</text>
<text x="46.2" y="244.6">GND</text>
<text x="67.5" y="244.6">GND</text>
<text x="134.9" y="240.9">0</text>
<text x="168.4" y="245.2" transform="rotate(-90 168.4 245.2)">C43</text>
<text x="170.7" y="244.2" transform="rotate(-90 170.7 244.2)">X</text>
<text x="188.7" y="244.2" transform="rotate(-90 188.7 244.2)">X</text>
<text x="191" y="245.2" transform="rotate(-90 191 245.2)">C45</text>
<text x="57.8" y="248.2">R9</text>
<text x="57.8" y="250.5">1K</text>
<text x="122.4" y="246.9">120pF</text>
<text x="123.3" y="249.2">C32</text>
<text x="171.7" y="251.2">GND</text>
<text x="182.8" y="251.2">GND</text>
<text x="72.4" y="267.3" transform="rotate(-90 72.4 267.3)">1nF</text>
<text x="74.7" y="267.3" transform="rotate(-90 74.7 267.3)">C22</text>
<text x="66.5" y="273.3">GND</text>
</g>
<g font-size="1.4" fill="#008484">
<text x="95.1" y="35.3">VCC_IO</text>
<text x="95.6" y="32.8">VBATT</text>
<text x="94.7" y="40.4">VCC_RF</text>
<text x="97.3" y="37.9">VCC</text>
<text x="77" y="45.5">RX</text>
<text x="98.5" y="45.5">TX</text>
<text x="77" y="48">RF_IN</text>
<text x="77" y="50.6">WAKE-UP</text>
<text x="77" y="53.1">SYS_RSTN</text>
<text x="93.8" y="48">ANT_OFF</text>
<text x="96.7" y="50.6">1PPS</text>
<text x="77" y="58.2">SDA</text>
<text x="77" y="60.7">SCL</text>
<text x="94.5" y="65.8">GND_RF</text>
<text x="97.2" y="68.4">GND</text>
<text x="103.2" y="101.1">VCC</text>
<text x="93" y="106.2">PON</text>
<text x="93" y="108.7">AI</text>
<text x="103" y="113.8">GND</text>
<text x="104" y="108.7">AO</text>
<text x="101.1" y="116.4">GNDRF</text>
</g>
<g font-size="1.4" fill="#840000">
<text x="103.5" y="32">6</text>
<text x="103.5" y="34.6">7</text>
<text x="103.1" y="39.7">14</text>
<text x="103.5" y="37.1">8</text>
<text x="72.6" y="47.3">11</text>
<text x="73" y="44.7">3</text>
<text x="103.1" y="47.3">13</text>
<text x="103.5" y="44.7">2</text>
<text x="73" y="49.8">5</text>
<text x="73" y="52.4">9</text>
<text x="103.5" y="49.8">4</text>
<text x="72.6" y="57.4">16</text>
<text x="72.6" y="60">17</text>
<text x="103.1" y="65.1">12</text>
<text x="103.5" y="67.6">1</text>
<text x="109.3" y="100.4">2</text>
<text x="47.6" y="108">1</text>
<text x="89" y="108">5</text>
<text x="89" y="105.4">6</text>
<text x="109.3" y="108">3</text>
<text x="46.8" y="110.5">2_1</text>
<text x="46.8" y="110.5">3</text>
<text x="48.4" y="110.5">2</text>
<text x="109.3" y="113.1">1</text>
<text x="109.3" y="115.6">4</text>
<text x="31.9" y="232.4">1</text>
<text x="31.1" y="235">2_1</text>
<text x="31.1" y="235">3</text>
<text x="32.7" y="235">2</text>
</g>
</svg>
